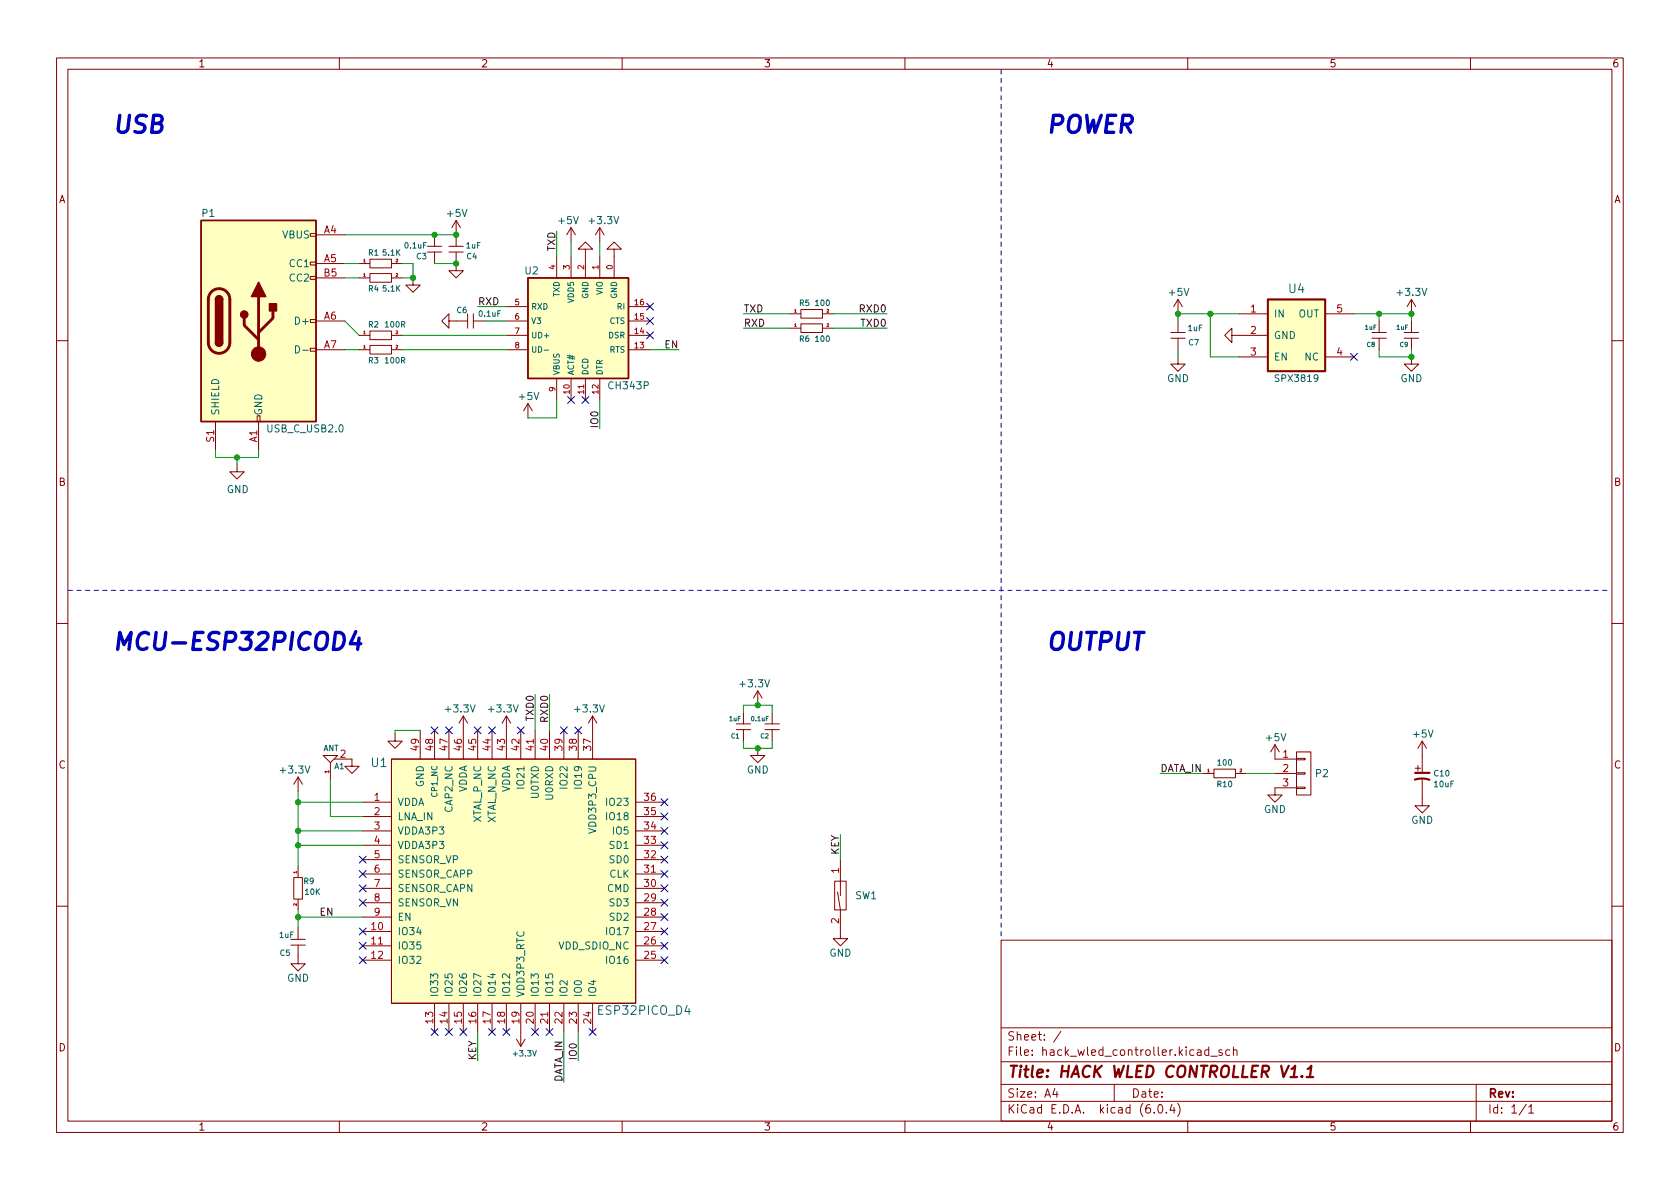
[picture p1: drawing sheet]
<svg xmlns="http://www.w3.org/2000/svg" width="297mm" height="210mm" viewBox="0 0 297 210" stroke-linecap="round" stroke-linejoin="round" font-family="sans-serif">
<g fill="none" stroke="#840000" stroke-width=".18">
<path d="M10 10.2h277v190.1h-277zM12 12.2h273v186.1h-273zM60 10.2v2M110 10.2v2M160 10.2v2M210 10.2v2M260 10.2v2M80.6 39l-.7 1.3M80.6 39v4.6M80.6 39l.8 1.3M54.9 56.5h1v.5h-1zM54.9 48.9h1v.5h-1z"/>
<path d="M54.9 46.3h1v.6h-1zM54.9 41.3h1v.5h-1zM55.9 46.6h5.1M55.9 56.8h5.1M55.9 49.1h5.1M55.9 41.5h5.1M63.5 59.3h1.9M63.5 46.6h1.9M63.5 49.1h1.9M65.4 45.8h3.8v1.6h-3.8zM65.4 58.5h3.8v1.6h-3.8zM65.4 48.4h3.8v1.5h-3.8z"/>
<path d="M69.2 59.3h1.9M69.2 46.6h1.9M69.2 49.1h1.9M73 49.1v1.3h1.3l-1.3 1.3-1.2-1.3h1.2M75.6 44.6h2.5M75.6 43.6h2.5M76.8 41.5v2.1M76.8 44.6v2M79.4 56.8v-1.3l-1.3 1.3 1.3 1.2v-1.2h3.3M79.4 44.6h2.5M79.4 43.6h2.5M80.6 44.6v3.3h1.3l-1.3 1.2-1.2-1.2h1.2"/>
<path d="M82.7 55.5v2.5M83.7 55.5v2.5M83.7 56.8h2M89.5 59.3h3.8M89.5 56.8h3.8M89.5 54.2h3.8M98.4 45.3v3.8M101 40.3v2.5M101 45.3v3.8M101 40.3l-.8 1.2M101 40.3l.7 1.2M103.5 44.1h1.3l-1.3-1.3-1.3 1.3h1.3v5"/>
<path d="M106 40.3v2.5M106 45.3v3.8M106 40.3l-.7 1.2M106 40.3l.8 1.2M108.6 44.1h1.3l-1.3-1.3-1.3 1.3h1.3v5M111.1 59.3h3.8M111.1 56.8h3.8M111.1 54.2h3.8M139.7 55.5h1.9M139.7 58h1.9M141.6 54.7h3.8v1.6h-3.8zM141.6 57.3h3.8v1.5h-3.8z"/>
<path d="M145.4 55.5h1.9M145.4 58h1.9M207 59.8h2.5M207 58.8h2.5M208.3 53v2.5M208.3 56.8v2M208.3 59.8v2M208.3 53l-.8 1.2M208.3 53l.7 1.2M217.8 59.3v-1.3l-1.3 1.3 1.3 1.3v-1.3h6.4M219.1 55.5h5.1M234.3 55.5h5.1"/>
<path d="M242.6 59.8h2.5M242.6 58.8h2.5M243.8 56.8v2M243.8 59.8v2M248.3 59.8h2.5M248.3 58.8h2.5M249.6 53v2.5M249.6 56.8v2M249.6 59.8v2M249.6 53l-.8 1.2M249.6 53l.7 1.2M10 60.2h2"/>
<path d="M38.1 74.5v5.1M45.5 73.5h.5v1h-.5zM45.7 74.5v5.1M54.9 61.6h1v.5h-1zM55.9 61.8h5.1M63.5 61.8h1.9M65.4 61.1h3.8v1.5h-3.8zM69.2 61.8h1.9M89.5 61.8h3.8M93.3 71.4l-.7 1.2M93.3 71.4v2.5M93.3 71.4l.8 1.2"/>
<path d="M98.4 66.9v3.8M101 66.9v3.8M103.5 66.9v3.8M106 66.9v3.8M111.1 61.8h3.8M208.3 63.1v1.3h1.2l-1.2 1.3-1.3-1.3h1.3M219.1 63.1h5.1M234.3 63.1h5.1M249.6 63.1v1.3h1.2l-1.2 1.3-1.3-1.3h1.3M285 60.2h2M41.9 82.2v1.2h1.3l-1.3 1.3-1.3-1.3h1.3M10 110.2h2"/>
<path d="M285 110.2h2M52.7 137.4v2.5M52.7 137.4l-.8 1.3M52.7 137.4l.8 1.3M57.1 133.6h2.6l-1.3 1.3zM58.4 134.9v3.1M59.1 134.2h3.1v1.3h1.3l-1.3 1.3-1.2-1.3h1.2M69.2 134.2h43.2v43.2h-43.2zM69.8 129.8v1.3h1.3l-1.3 1.2-1.2-1.2h1.2M74.3 129.2v5M76.8 129.2v5M79.4 129.2v5"/>
<path d="M81.9 126.6l-.7 1.3M81.9 126.6v7.6M81.9 126.6l.8 1.3M84.5 129.2v5M87 129.2v5M89.5 126.6l-.7 1.3M89.5 126.6v7.6M89.5 126.6l.8 1.3M92.1 129.2v5M94.6 129.2v5M97.2 129.2v5M99.7 129.2v5"/>
<path d="M102.2 129.2v5M104.8 126.6l-.8 1.3M104.8 126.6v7.6M104.8 126.6l.7 1.3M130.2 129h2.5M130.2 128h2.5M131.4 126v2M131.4 129v2.1M134 132.3v1.3h1.3l-1.3 1.3-1.3-1.3h1.3M134 122.2l-.8 1.2M134 122.2v2.5M134 122.2l.7 1.2"/>
<path d="M135.3 129h2.5M135.3 128h2.5M136.5 126v2M136.5 129v2.1M212.7 136.8h1.9M214.6 136h3.8v1.5h-3.8zM218.4 136.8h1.9M225.4 131.7l-.7 1.3M225.4 131.7v2.5h3.8M225.4 131.7l.8 1.3M225.4 136.8h3.8M229.2 139.2h1.6v.2h-1.6z"/>
<path d="M229.2 136.6h1.6v.3h-1.6zM229.2 134.1h1.6v.3h-1.6zM229.2 133h2.6v7.6h-2.6zM229.2 139.3h-3.8v1.3h1.3l-1.3 1.3-1.2-1.3h1.2M251.5 137.7v4.8h1.2l-1.2 1.3-1.3-1.3h1.3M251.5 131.1l-.8 1.2M251.5 131.1v5.5M251.5 131.1l.7 1.2M51.9 155.2h1.6v3.8h-1.6zM52.7 153.3v1.9M52.7 159v1.9M64.1 141.9h5.1"/>
<path d="M64.1 144.4h5.1M64.1 159.6h5.1M64.1 146.9h5.1M64.1 157.1h5.1M64.1 154.6h5.1M64.1 152h5.1M64.1 149.5h5.1M112.4 141.9h5.1M112.4 144.4h5.1M112.4 159.6h5.1M112.4 146.9h5.1M112.4 157.1h5.1"/>
<path d="M112.4 154.6h5.1M112.4 152h5.1M112.4 149.5h5.1M147.6 155.8h2v5.1h-2zM148.1 157.7l.5 3.2v5.1h1.3l-1.3 1.3-1.3-1.3h1.3M148.6 152v6.4M10 160.2h2M51.4 167.1h2.6M51.4 166.1h2.6M52.7 167.1v3.3h1.3l-1.3 1.3-1.3-1.3h1.3M52.7 164.1v2M64.1 164.7h5.1"/>
<path d="M64.1 167.3h5.1M64.1 169.8h5.1M64.1 162.2h5.1M76.8 177.4v5.1M79.4 177.4v5.1M81.9 177.4v5.1M84.5 177.4v5.1M87 177.4v5.1M89.5 177.4v5.1M92.1 177.4v7.6M94.6 177.4v5.1M97.2 177.4v5.1"/>
<path d="M99.7 177.4v5.1M102.2 177.4v5.1M104.8 177.4v5.1M112.4 164.7h5.1M112.4 167.3h5.1M112.4 169.8h5.1M112.4 162.2h5.1M177 166.3h108v32h-108zM285 160.2h2M60 198.3v2M91.3 183.8l.8 1.2M92.8 183.8l-.7 1.2"/>
<path d="M110 198.3v2M160 198.3v2M177 194.8h108M177 191.8h108M177 187.8h108M177 181.8h108M186.5 192.5l-.4 1h1M186.9 193v1M187.6 182.4l-1.3 1.9M197 191.8v3M204.1 196.7v.1M204.9 195.4l.2-.1a.81 .81 0 0 1 .6 .7 .81 .81 0 0 1-.3 .8h-.2a.81 .81 0 0 1-.6-.6 .81 .81 0 0 1 .3-.8z"/>
<path d="M206.2 196.7v.1M207.2 195.3l-.3 1h.9M207.6 195.8v1M208.2 195.1a1.72 1.72 0 0 1 0 2.3M210 198.3v2M213.7 185.7l-.4-.1-.3 .3v.4l.1 .3h.6M213.7 185.1v1.5M214.1 186.8h1.1M216.1 185.7l-.4-.1-.2 .2 .1 .3 .5 .1v.4h-.6M217.4 185.7l-.4-.1-.3 .3v.4l.2 .3h.5M218.1 185.8l.2-.2 .3 .1 .1 .9M218.1 185.1v1.5"/>
<path d="M260 198.3v2M261 191.8v6.5M269.9 195.3l-1.3 1.9M270.3 195.8l.4-.5v1.5M270.3 196.8h.9"/>
</g>
<path d="M230.2 190.3l.1 .1-.1 .1-.1-.1 .1-.1v.2M231 190.5h1.2M231.2 189l.7-.5-.3 2" fill="none" stroke="#840000" stroke-width=".4"/>
<g fill="#ffffc2" stroke="#ffffc2" stroke-width=".18">
<path d="M224.2 53h10.1v12.7h-10.1z"/>
<path d="M93.3 49.1h17.8v17.8h-17.8z"/>
<path d="M69.2 134.2h43.2v43.2h-43.2z"/>
<path d="M35.6 39h20.3v35.5h-20.3z"/>
</g>
<path d="M224.2 53h10.1v12.7h-10.1z" fill="none" stroke="#840000" stroke-width=".3"/>
<path d="M35.6 39h20.3v35.5h-20.3zM38.1 53a.64 .64 0 0 1 .6-.7 .64 .64 0 0 1 .7 .7M93.3 49.1h17.8v17.8h-17.8zM38.1 60.6a.64 .64 0 0 0 .6 .6 .64 .64 0 0 0 .7-.6" fill="none" stroke="#840000" stroke-width=".25"/>
<path d="M52.2 61.1a.64 .64 0 0 1 .8 .7 .64 .64 0 0 1-.8 .6zM53.5 61.9h1M96.2 61.9h.8" fill="none" stroke="#006464" stroke-width=".18"/>
<path d="M250.2 137.9a4 4 0 0 1 2.5 0M250.2 136.7h2.6" fill="none" stroke="#840000" stroke-width=".38"/>
<path d="M37.4 51.6a1.91 1.91 0 0 1 2.1-.4 1.91 1.91 0 0 1 1.1 1.8v7.6a1.91 1.91 0 0 1-1.9 1.9 1.91 1.91 0 0 1-1.9-1.9v-7.8l.2-.6zM43.2 56.3v1.2l2.5 2.6M45.7 52.4v10.2M48.3 55v1.3l-2.6 2.5" fill="none" stroke="#840000" stroke-width=".51"/>
<g fill="#840000" stroke="#840000" stroke-width=".25">
<path d="M38.1 60.6h1.3a.64 .64 0 0 1-.7 .6 .64 .64 0 0 1-.6-.6z"/>
<path d="M38.1 53h1.3v7.6h-1.3z"/>
<path d="M38.3 52.5a.64 .64 0 0 1 .7-.1 .64 .64 0 0 1 .4 .6h-1.3z"/>
<path d="M45.7 49.9l1.3 2.5h-2.6z"/>
<path d="M47.6 53.7h1.3v1.3h-1.3z"/>
<circle cx="43.2" cy="55.6" r=".63"/>
</g>
<circle cx="45.7" cy="62.6" r="1.27" fill="#840000" stroke="#840000" stroke-width=".18"/>
<path d="M59.3 111.8h.7a1.45 1.45 0 0 1 .6 2.3 1.36 1.36 0 0 1-1.6 .7zM62.9 111.7l-1 2.1h1.9M63.5 112.8l-.3 2" fill="none" stroke="#0000c2" stroke-width=".6"/>
<path d="M177 12.3v153.8M12.1 104.4h272.4" fill="none" stroke="#0000c2" stroke-width=".18" stroke-dasharray=".8 .8"/>
<g fill="none" stroke="#009600" stroke-width=".18">
<path d="M61 46.6h2.5M61 49.1h2.5M61 41.5h19.6M61 56.8l2.5 2.5M71.1 46.6h1.9v2.5h-1.9M71.1 59.3h18.4M76.8 46.6h3.8M84.5 54.2h5M85.7 56.8h3.8M98.4 40.9v4.4M101 42.8v2.5M106 42.8v2.5"/>
<path d="M131.4 55.5h8.3M131.4 58h8.3M147.3 55.5h9.5M147.3 58h9.5M214 55.5v7.6h5.1M219.1 55.5h-10.8v1.3M239.4 55.5h10.2v1.3M243.8 55.5v1.3M38.1 79.6v1.3h7.6v-1.3M61 61.8h2.5M71.1 61.8h18.4M98.4 70.7v3.2h-5.1"/>
<path d="M106 70.7v5.1M114.9 61.8h5.1M208.3 61.8v1.3M243.8 61.8v1.3h5.8v-1.3M41.9 80.9v1.3M52.7 139.9v13.4M58.4 138v6.4h5.7M74.3 129.2h-4.5v.6M94.6 122.8v6.4M97.2 122.8v6.4M131.4 126v-1.3h5.1v1.3M131.4 131.1v1.2h5.1v-1.2"/>
<path d="M205.1 136.8h7.6M220.3 136.8h5.1M52.7 141.9h11.4M52.7 146.9h11.4M52.7 149.5h11.4M148.6 147.6v4.4M52.7 160.9v3.2M52.7 162.2h11.4M84.5 182.5v5.1M99.7 182.5v8.9M102.2 182.5v5.1"/>
</g>
<g fill="none" stroke="#000084" stroke-width=".18">
<path d="M114.3 53.6l1.2 1.2M114.3 58.7l1.2 1.2M114.3 56.2l1.2 1.2M115.5 56.2l-1.2 1.2M115.5 53.6l-1.2 1.2M115.5 58.7l-1.2 1.2M100.4 70.1l1.2 1.2M101.6 70.1l-1.2 1.2M102.9 70.1l1.2 1.2M104.1 70.1l-1.2 1.2M238.8 62.5l1.2 1.2M240 62.5l-1.2 1.2"/>
<path d="M76.2 128.5l1.2 1.3M77.4 128.5l-1.2 1.3M78.8 128.5l1.2 1.3M80 128.5l-1.2 1.3M83.8 128.5l1.3 1.3M85.1 128.5l-1.3 1.3M86.4 128.5l1.2 1.3M87.6 128.5l-1.2 1.3M91.5 128.5l1.2 1.3M92.7 128.5l-1.2 1.3M99.1 128.5l1.2 1.3M100.3 128.5l-1.2 1.3"/>
<path d="M101.6 128.5l1.2 1.3M102.8 128.5l-1.2 1.3M63.5 151.4l1.2 1.2M63.5 153.9l1.2 1.3M63.5 156.5l1.2 1.2M63.5 159l1.2 1.2M64.7 151.4l-1.2 1.2M64.7 153.9l-1.2 1.3M64.7 156.5l-1.2 1.2M64.7 159l-1.2 1.2M116.9 141.2l1.2 1.3M116.9 146.3l1.2 1.2"/>
<path d="M116.9 143.8l1.2 1.2M116.9 151.4l1.2 1.2M116.9 148.9l1.2 1.2M116.9 153.9l1.2 1.3M116.9 156.5l1.2 1.2M116.9 159l1.2 1.2M118.1 141.2l-1.2 1.3M118.1 146.3l-1.2 1.2M118.1 143.8l-1.2 1.2M118.1 159l-1.2 1.2M118.1 151.4l-1.2 1.2M118.1 148.9l-1.2 1.2"/>
<path d="M118.1 153.9l-1.2 1.3M118.1 156.5l-1.2 1.2M63.5 166.6l1.2 1.3M63.5 169.2l1.2 1.2M63.5 164.1l1.2 1.2M64.7 164.1l-1.2 1.2M64.7 166.6l-1.2 1.3M64.7 169.2l-1.2 1.2M116.9 161.6l1.2 1.2M116.9 169.2l1.2 1.2M116.9 166.6l1.2 1.3M116.9 164.1l1.2 1.2"/>
<path d="M118.1 169.2l-1.2 1.2M118.1 161.6l-1.2 1.2M118.1 166.6l-1.2 1.3M118.1 164.1l-1.2 1.2M76.2 181.9l1.2 1.2M77.4 181.9l-1.2 1.2M78.8 181.9l1.2 1.2M80 181.9l-1.2 1.2M81.3 181.9l1.2 1.2M82.5 181.9l-1.2 1.2M86.4 181.9l1.2 1.2M87.6 181.9l-1.2 1.2"/>
<path d="M88.9 181.9l1.2 1.2M90.1 181.9l-1.2 1.2M94 181.9l1.2 1.2M95.2 181.9l-1.2 1.2M96.5 181.9l1.3 1.2M97.8 181.9l-1.3 1.2M104.2 181.9l1.2 1.2M105.4 181.9l-1.2 1.2"/>
</g>
<g fill="#009600" stroke="#009600" stroke-width=".18">
<circle cx="249.6" cy="55.5" r=".46"/>
<circle cx="249.6" cy="63.1" r=".46"/>
<circle cx="208.3" cy="55.5" r=".46"/>
<circle cx="243.8" cy="55.5" r=".46"/>
<circle cx="214" cy="55.5" r=".46"/>
<circle cx="76.8" cy="41.5" r=".46"/>
<circle cx="80.6" cy="46.6" r=".46"/>
<circle cx="80.6" cy="41.5" r=".46"/>
<circle cx="73" cy="49.1" r=".46"/>
<circle cx="52.7" cy="162.2" r=".46"/>
<circle cx="52.7" cy="149.5" r=".46"/>
<circle cx="52.7" cy="146.9" r=".46"/>
<circle cx="52.7" cy="141.9" r=".46"/>
<circle cx="134" cy="124.7" r=".46"/>
<circle cx="134" cy="132.3" r=".46"/>
<circle cx="41.9" cy="80.9" r=".46"/>
</g>
<g font-size="4.2" fill="#0000c2">
<text x="19.7" y="23.5">USB</text>
<text x="184.8" y="23.5">POWER</text>
<text x="19.7" y="115">MCU-ESP32PICOD4</text>
<text x="184.8" y="115">OUTPUT</text>
</g>
<text font-size="2.8" fill="#840000" x="178" y="190.6">Title: HACK WLED CONTROLLER V1.1</text>
<g font-size="2.1" fill="#006464">
<text x="227.9" y="51.8">U4</text>
<text x="65.7" y="135.6">U1</text>
<text x="106" y="179.4">ESP32PICO_D4</text>
</g>
<g font-size="2.1" fill="#840000">
<text x="178" y="184">Sheet: /</text>
<text x="178" y="186.7">File: hack_wled_controller.kicad_sch</text>
<text x="178" y="196.9">KiCad E.D.A. kicad (6.0.4)</text>
<text x="178" y="194.1">Size: A4</text>
<text x="200" y="194.1">Date:</text>
<text x="263" y="194.1">Rev:</text>
<text x="263" y="196.9">Id: 1/1</text>
</g>
<g font-size="1.8" fill="#840000">
<text x="35" y="11.9">1</text>
<text x="85" y="11.9">2</text>
<text x="135" y="11.9">3</text>
<text x="185" y="11.9">4</text>
<text x="235" y="11.9">5</text>
<text x="285" y="11.9">6</text>
<text x="10.3" y="35.9">A</text>
<text x="285.3" y="35.9">A</text>
<text x="10.3" y="85.9">B</text>
<text x="285.3" y="85.9">B</text>
<text x="10.3" y="135.9">C</text>
<text x="250.2" y="136.4">+</text>
<text x="285.3" y="135.9">C</text>
<text x="10.3" y="185.9">D</text>
<text x="285.3" y="185.9">D</text>
<text x="35" y="199.9">1</text>
<text x="85" y="199.9">2</text>
<text x="135" y="199.9">3</text>
<text x="185" y="199.9">4</text>
<text x="235" y="199.9">5</text>
<text x="285" y="199.9">6</text>
</g>
<g font-size="1.8" fill="#006464">
<text x="35.7" y="38.3">P1</text>
<text x="79.2" y="38.3">+5V</text>
<text x="98.8" y="39.6">+5V</text>
<text x="104.3" y="39.6">+3.3V</text>
<text x="50" y="42.2">VBUS</text>
<text x="51.3" y="47.2">CC1</text>
<text x="51.3" y="49.8">CC2</text>
<text x="92.8" y="48.5">U2</text>
<text x="206.8" y="52.3">+5V</text>
<text x="247.2" y="52.3">+3.3V</text>
<text x="52.6" y="57.4">D+</text>
<text x="225.2" y="56.1">IN</text>
<text x="225.2" y="59.9">GND</text>
<text x="229.6" y="56.1">OUT</text>
<text x="225.2" y="63.7">EN</text>
<text x="230.7" y="63.7">NC</text>
<text x="91.9" y="70.7">+5V</text>
<text x="107.8" y="68.8">CH343P</text>
<text x="206.3" y="67.6">GND</text>
<text x="247.6" y="67.6">GND</text>
<text x="38.7" y="73.5" transform="rotate(-90 38.7 73.5)">SHIELD</text>
<text x="46.4" y="73.5" transform="rotate(-90 46.4 73.5)">GND</text>
<text x="47.4" y="76.4">USB_C_USB2.0</text>
<text x="40.1" y="87.2">GND</text>
<text x="78.9" y="126">+3.3V</text>
<text x="86.6" y="126">+3.3V</text>
<text x="101.8" y="126">+3.3V</text>
<text x="131" y="121.5">+3.3V</text>
<text x="223.9" y="131.1">+5V</text>
<text x="250" y="130.4">+5V</text>
<text x="49.7" y="136.8">+3.3V</text>
<text x="132" y="136.8">GND</text>
<text x="232.6" y="137.4">P2</text>
<text x="70.2" y="142.5">VDDA</text>
<text x="74.9" y="139.2" transform="rotate(-90 74.9 139.2)">GND</text>
<text x="80" y="143.5" transform="rotate(-90 80 143.5)">CAP2_NC</text>
<text x="82.5" y="140.3" transform="rotate(-90 82.5 140.3)">VDDA</text>
<text x="90.2" y="140.3" transform="rotate(-90 90.2 140.3)">VDDA</text>
<text x="92.7" y="139.1" transform="rotate(-90 92.7 139.1)">IO21</text>
<text x="95.2" y="141" transform="rotate(-90 95.2 141)">U0TXD</text>
<text x="97.8" y="141.2" transform="rotate(-90 97.8 141.2)">U0RXD</text>
<text x="100.3" y="139.1" transform="rotate(-90 100.3 139.1)">IO22</text>
<text x="102.9" y="139.1" transform="rotate(-90 102.9 139.1)">IO19</text>
<text x="107.5" y="142.5">IO23</text>
<text x="223.5" y="143.8">GND</text>
<text x="70.2" y="145">LNA_IN</text>
<text x="70.2" y="147.6">VDDA3P3</text>
<text x="85.1" y="145.6" transform="rotate(-90 85.1 145.6)">XTAL_P_NC</text>
<text x="87.6" y="145.7" transform="rotate(-90 87.6 145.7)">XTAL_N_NC</text>
<text x="105.4" y="146.8" transform="rotate(-90 105.4 146.8)">VDD3P3_CPU</text>
<text x="107.5" y="145">IO18</text>
<text x="108.5" y="147.6">IO5</text>
<text x="249.5" y="145.7">GND</text>
<text x="70.2" y="150.1">VDDA3P3</text>
<text x="70.2" y="152.6">SENSOR_VP</text>
<text x="70.2" y="155.2">SENSOR_CAPP</text>
<text x="107.7" y="155.2">CLK</text>
<text x="107.9" y="152.6">SD0</text>
<text x="107.9" y="150.1">SD1</text>
<text x="70.2" y="157.7">SENSOR_CAPN</text>
<text x="70.2" y="160.3">SENSOR_VN</text>
<text x="107.4" y="157.7">CMD</text>
<text x="107.9" y="160.3">SD3</text>
<text x="151.2" y="159">SW1</text>
<text x="70.2" y="165.3">IO34</text>
<text x="70.2" y="167.9">IO35</text>
<text x="70.2" y="162.8">EN</text>
<text x="98.8" y="167.9">VDD_SDIO_NC</text>
<text x="107.5" y="165.3">IO17</text>
<text x="107.9" y="162.8">SD2</text>
<text x="50.7" y="173.6">GND</text>
<text x="70.2" y="170.4">IO32</text>
<text x="107.5" y="170.4">IO16</text>
<text x="146.6" y="169.2">GND</text>
<text x="77.5" y="176.4" transform="rotate(-90 77.5 176.4)">IO33</text>
<text x="80" y="176.4" transform="rotate(-90 80 176.4)">IO25</text>
<text x="82.5" y="176.4" transform="rotate(-90 82.5 176.4)">IO26</text>
<text x="85.1" y="176.4" transform="rotate(-90 85.1 176.4)">IO27</text>
<text x="87.6" y="176.4" transform="rotate(-90 87.6 176.4)">IO14</text>
<text x="90.2" y="176.4" transform="rotate(-90 90.2 176.4)">IO12</text>
<text x="92.7" y="176.4" transform="rotate(-90 92.7 176.4)">VDD3P3_RTC</text>
<text x="95.2" y="176.4" transform="rotate(-90 95.2 176.4)">IO13</text>
<text x="97.8" y="176.4" transform="rotate(-90 97.8 176.4)">IO15</text>
<text x="100.3" y="176.4" transform="rotate(-90 100.3 176.4)">IO2</text>
<text x="102.9" y="176.4" transform="rotate(-90 102.9 176.4)">IO0</text>
<text x="105.4" y="176.4" transform="rotate(-90 105.4 176.4)">IO4</text>
</g>
<g font-size="1.8" fill="#a90000">
<text x="57.3" y="41.3">A4</text>
<text x="57.3" y="46.3">A5</text>
<text x="57.3" y="48.9">B5</text>
<text x="57.3" y="56.5">A6</text>
<text x="221.1" y="55.2">1</text>
<text x="221.1" y="59">2</text>
<text x="236.4" y="55.2">5</text>
<text x="57.3" y="61.6">A7</text>
<text x="221.1" y="62.9">3</text>
<text x="236.4" y="62.9">4</text>
<text x="37.8" y="78.2" transform="rotate(-90 37.8 78.2)">S1</text>
<text x="45.5" y="78.2" transform="rotate(-90 45.5 78.2)">A1</text>
<text x="60.2" y="134">2</text>
<text x="74" y="132.7" transform="rotate(-90 74 132.7)">49</text>
<text x="76.6" y="132.7" transform="rotate(-90 76.6 132.7)">48</text>
<text x="79.1" y="132.7" transform="rotate(-90 79.1 132.7)">47</text>
<text x="81.7" y="132.7" transform="rotate(-90 81.7 132.7)">46</text>
<text x="84.2" y="132.7" transform="rotate(-90 84.2 132.7)">45</text>
<text x="86.7" y="132.7" transform="rotate(-90 86.7 132.7)">44</text>
<text x="89.3" y="132.7" transform="rotate(-90 89.3 132.7)">43</text>
<text x="91.8" y="132.7" transform="rotate(-90 91.8 132.7)">42</text>
<text x="94.4" y="132.7" transform="rotate(-90 94.4 132.7)">41</text>
<text x="96.9" y="132.7" transform="rotate(-90 96.9 132.7)">40</text>
<text x="99.4" y="132.7" transform="rotate(-90 99.4 132.7)">39</text>
<text x="102" y="132.7" transform="rotate(-90 102 132.7)">38</text>
<text x="104.5" y="132.7" transform="rotate(-90 104.5 132.7)">37</text>
<text x="226.8" y="134">1</text>
<text x="226.8" y="136.5">2</text>
<text x="66.2" y="141.6">1</text>
<text x="114" y="141.6">36</text>
<text x="226.8" y="139.1">3</text>
<text x="66.2" y="144.1">2</text>
<text x="66.2" y="146.7">3</text>
<text x="66.2" y="149.2">4</text>
<text x="114" y="149.2">33</text>
<text x="114" y="146.7">34</text>
<text x="114" y="144.1">35</text>
<text x="66.2" y="151.8">5</text>
<text x="66.2" y="154.3">6</text>
<text x="114" y="154.3">31</text>
<text x="114" y="151.8">32</text>
<text x="148.3" y="154.4" transform="rotate(-90 148.3 154.4)">1</text>
<text x="66.2" y="156.8">7</text>
<text x="66.2" y="159.4">8</text>
<text x="66.2" y="161.9">9</text>
<text x="114" y="161.9">28</text>
<text x="114" y="159.4">29</text>
<text x="114" y="156.8">30</text>
<text x="65.7" y="164.5">10</text>
<text x="65.7" y="167">11</text>
<text x="114" y="167">26</text>
<text x="114" y="164.5">27</text>
<text x="148.3" y="163.3" transform="rotate(-90 148.3 163.3)">2</text>
<text x="65.7" y="169.5">12</text>
<text x="114" y="169.5">25</text>
<text x="76.6" y="180.9" transform="rotate(-90 76.6 180.9)">13</text>
<text x="79.1" y="180.9" transform="rotate(-90 79.1 180.9)">14</text>
<text x="81.7" y="180.9" transform="rotate(-90 81.7 180.9)">15</text>
<text x="84.2" y="180.9" transform="rotate(-90 84.2 180.9)">16</text>
<text x="86.7" y="180.9" transform="rotate(-90 86.7 180.9)">17</text>
<text x="89.3" y="180.9" transform="rotate(-90 89.3 180.9)">18</text>
<text x="91.8" y="180.9" transform="rotate(-90 91.8 180.9)">19</text>
<text x="94.4" y="180.9" transform="rotate(-90 94.4 180.9)">20</text>
<text x="96.9" y="180.9" transform="rotate(-90 96.9 180.9)">21</text>
<text x="99.4" y="180.9" transform="rotate(-90 99.4 180.9)">22</text>
<text x="102" y="180.9" transform="rotate(-90 102 180.9)">23</text>
<text x="104.5" y="180.9" transform="rotate(-90 104.5 180.9)">24</text>
</g>
<g font-size="1.8" fill="#0f0f0f">
<text x="98.2" y="44.4" transform="rotate(-90 98.2 44.4)">TXD</text>
<text x="84.5" y="54">RXD</text>
<text x="131.4" y="57.8">RXD</text>
<text x="131.4" y="55.2">TXD</text>
<text x="152.1" y="55.2">RXD0</text>
<text x="152.3" y="57.8">TXD0</text>
<text x="117.6" y="61.6">EN</text>
<text x="105.8" y="75.8" transform="rotate(-90 105.8 75.8)">IO0</text>
<text x="94.4" y="127.3" transform="rotate(-90 94.4 127.3)">TXD0</text>
<text x="96.9" y="127.5" transform="rotate(-90 96.9 127.5)">RXD0</text>
<text x="205.1" y="136.5">DATA_IN</text>
<text x="148.3" y="151.2" transform="rotate(-90 148.3 151.2)">KEY</text>
<text x="56.6" y="161.9">EN</text>
<text x="84.2" y="187.6" transform="rotate(-90 84.2 187.6)">KEY</text>
<text x="99.4" y="191.4" transform="rotate(-90 99.4 191.4)">DATA_IN</text>
<text x="102" y="187.6" transform="rotate(-90 102 187.6)">IO0</text>
</g>
<text font-size="1.7" fill="#006464" x="225.7" y="67.5">SPX3819</text>
<g font-size="1.4" fill="#006464">
<text x="65.2" y="45.2">R1</text>
<text x="67.8" y="45.2">5.1K</text>
<text x="71.6" y="43.9">0.1uF</text>
<text x="73.7" y="45.8">C3</text>
<text x="82.5" y="43.9">1uF</text>
<text x="82.5" y="45.8">C4</text>
<text x="65.2" y="51.5">R4</text>
<text x="67.8" y="51.5">5.1K</text>
<text x="98.9" y="52.5" transform="rotate(-90 98.9 52.5)">TXD</text>
<text x="101.5" y="53.4" transform="rotate(-90 101.5 53.4)">VDD5</text>
<text x="104" y="52.8" transform="rotate(-90 104 52.8)">GND</text>
<text x="106.6" y="52.1" transform="rotate(-90 106.6 52.1)">VIO</text>
<text x="109.1" y="52.8" transform="rotate(-90 109.1 52.8)">GND</text>
<text x="65.2" y="57.9">R2</text>
<text x="68.2" y="57.9">100R</text>
<text x="80.8" y="55.4">C6</text>
<text x="84.8" y="56">0.1uF</text>
<text x="93.9" y="54.7">RXD</text>
<text x="93.9" y="57.3">V3</text>
<text x="93.9" y="59.8">UD+</text>
<text x="107.6" y="59.8">DSR</text>
<text x="107.8" y="57.3">CTS</text>
<text x="109.2" y="54.7">RI</text>
<text x="141.4" y="54.1">R5</text>
<text x="144.3" y="54.1">100</text>
<text x="210.1" y="58.5">1uF</text>
<text x="65.2" y="64.2">R3</text>
<text x="68.2" y="64.2">100R</text>
<text x="93.9" y="62.3">UD-</text>
<text x="107.8" y="62.4">RTS</text>
<text x="141.4" y="60.4">R6</text>
<text x="144.3" y="60.4">100</text>
<text x="210.2" y="61.1">C7</text>
<text x="98.9" y="66.4" transform="rotate(-90 98.9 66.4)">VBUS</text>
<text x="101.5" y="66.4" transform="rotate(-90 101.5 66.4)">ACT#</text>
<text x="104" y="66.4" transform="rotate(-90 104 66.4)">DCD</text>
<text x="106.6" y="66.4" transform="rotate(-90 106.6 66.4)">DTR</text>
<text x="57.1" y="132.8">ANT</text>
<text x="59.1" y="136">A1</text>
<text x="215.4" y="135.4">100</text>
<text x="253.6" y="137.3">C10</text>
<text x="77.3" y="140.7" transform="rotate(-90 77.3 140.7)">CP1_NC</text>
<text x="215.3" y="139.2">R10</text>
<text x="253.6" y="139.2">10uF</text>
<text x="53.7" y="156.3">R9</text>
<text x="54" y="158.2">10K</text>
<text x="49.4" y="165.8">1uF</text>
<text x="49.5" y="169">C5</text>
<text x="90.9" y="186.8">+3.3V</text>
</g>
<g font-size="1.4" fill="#a90000">
<text x="98.2" y="47.6" transform="rotate(-90 98.2 47.6)">4</text>
<text x="100.7" y="47.6" transform="rotate(-90 100.7 47.6)">3</text>
<text x="103.3" y="47.6" transform="rotate(-90 103.3 47.6)">2</text>
<text x="105.8" y="47.6" transform="rotate(-90 105.8 47.6)">1</text>
<text x="108.3" y="47.6" transform="rotate(-90 108.3 47.6)">0</text>
<text x="91" y="54">5</text>
<text x="112.2" y="54">16</text>
<text x="91" y="56.5">6</text>
<text x="91" y="59">7</text>
<text x="112.2" y="59">14</text>
<text x="112.2" y="56.5">15</text>
<text x="91" y="61.6">8</text>
<text x="112.2" y="61.6">13</text>
<text x="98.2" y="69.2" transform="rotate(-90 98.2 69.2)">9</text>
<text x="100.7" y="69.6" transform="rotate(-90 100.7 69.6)">10</text>
<text x="103.3" y="69.6" transform="rotate(-90 103.3 69.6)">11</text>
<text x="105.8" y="69.6" transform="rotate(-90 105.8 69.6)">12</text>
</g>
<g font-size="1.1" fill="#006464">
<text x="241.4" y="58.3">1uF</text>
<text x="247" y="58.3">1uF</text>
<text x="241.7" y="61.3">C8</text>
<text x="247.5" y="61.3">C9</text>
<text x="129" y="127.5">1uF</text>
<text x="129.3" y="130.6">C1</text>
<text x="132.9" y="127.5">0.1uF</text>
<text x="134.5" y="130.6">C2</text>
</g>
<text font-size="1" fill="#a90000" x="58.2" y="136.7" transform="rotate(-90 58.2 136.7)">1</text>
<g font-size=".7" fill="#a90000">
<text x="64.3" y="46.3">1</text>
<text x="70" y="46.3">2</text>
<text x="64.3" y="48.9">1</text>
<text x="70" y="48.9">2</text>
<text x="64.3" y="59">1</text>
<text x="70" y="59">2</text>
<text x="140.5" y="55.2">1</text>
<text x="140.5" y="57.8">1</text>
<text x="146.2" y="55.2">2</text>
<text x="146.2" y="57.8">2</text>
<text x="64.3" y="61.6">1</text>
<text x="70" y="61.6">2</text>
<text x="213.5" y="136.5">1</text>
<text x="219.2" y="136.5">2</text>
<text x="52.5" y="154.4" transform="rotate(-90 52.5 154.4)">1</text>
<text x="52.5" y="160.1" transform="rotate(-90 52.5 160.1)">2</text>
</g>
</svg>
